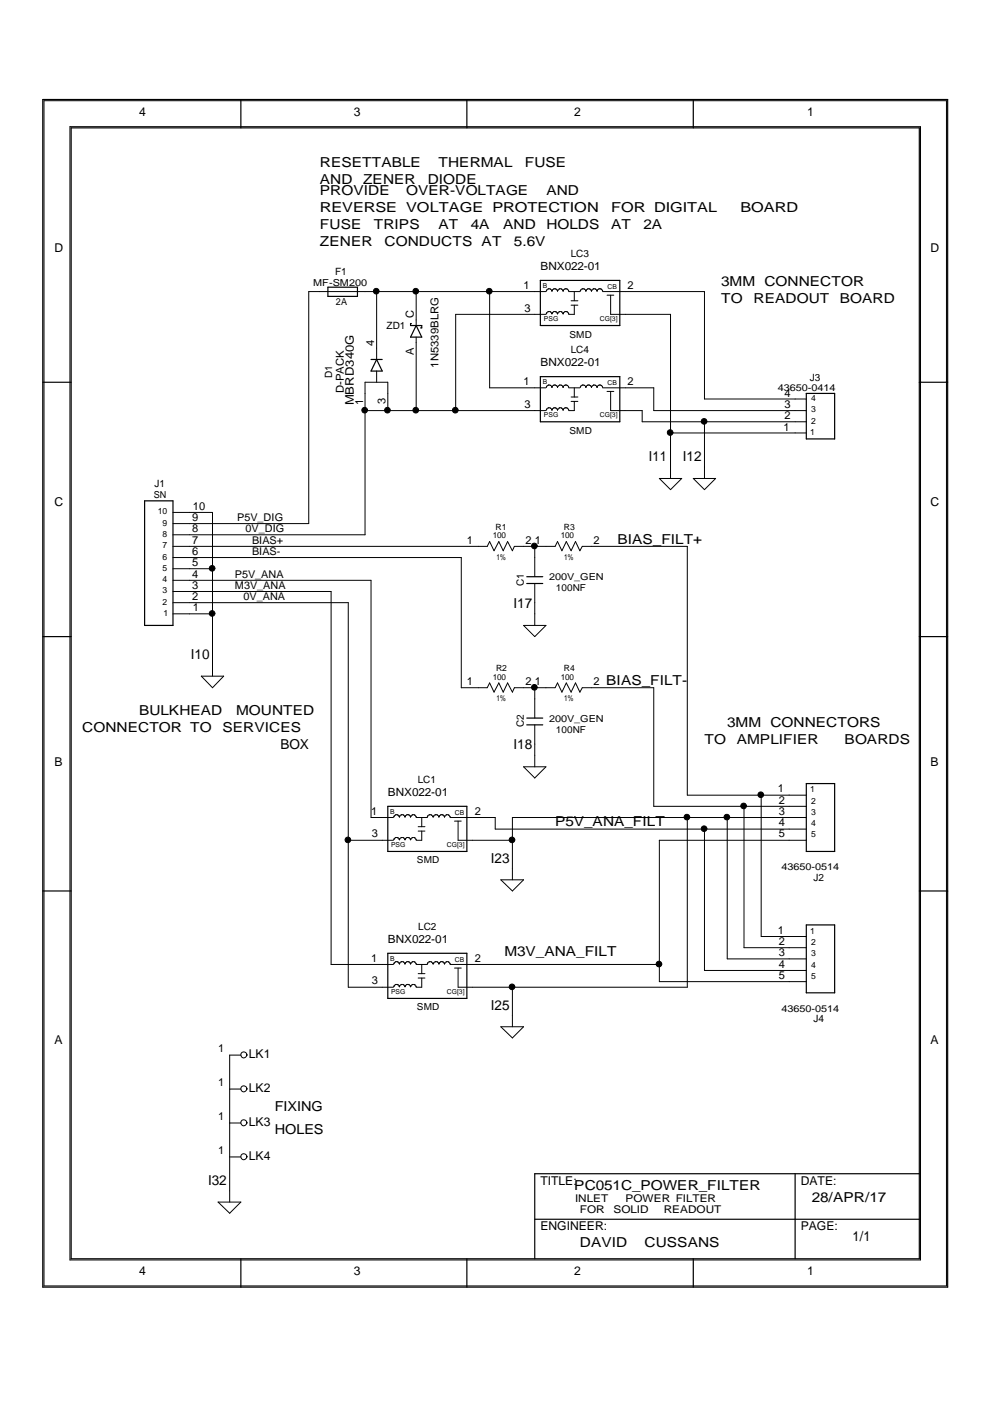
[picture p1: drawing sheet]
<svg xmlns="http://www.w3.org/2000/svg" width="210mm" height="297mm" viewBox="0 0 210 297" stroke-linecap="round" stroke-linejoin="round" font-family="sans-serif">
<g fill="none" stroke="#000" stroke-width=".25">
<path d="M9.1 21.1h191.8v251.8h-191.8zM15.1 27.1h179.8v239.8h-179.8zM51.1 21.1v6M99 21.1v6M147 21.1v6M114.6 59.5h16.8v9.5h-16.8zM69.5 60.9h6.3v1.9h-6.3zM78.7 76.2h2.3M79.9 76.2l1.1 2.5h-2.3zM87.2 68.6h-.2v.4h2.4v.5h-.2M88.2 69l1.2 2.5h-2.4zM114.6 79.9h16.8v9.5h-16.8z"/>
<path d="M9.1 81h6M171 83.4h6v9.7h-6zM194.9 81h6M30.7 106.2h6v26.4h-6zM9.1 135h6M111.7 123.7h3.4M111.7 122.3h3.4M194.9 135h6M111.7 153.7h3.4M111.7 152.2h3.4M82.2 171h16.8v9.5h-16.8zM171 166.1h6v14.4h-6z"/>
<path d="M9.1 188.9h6M171 196.1h6v14.4h-6zM194.9 188.9h6M82.2 202.1h16.8v9.6h-16.8zM113.4 258.5h81.5M168.6 248.9v18M194.9 248.9h-81.5v18M51.1 266.9v6M99 266.9v6M147 266.9v6"/>
</g>
<g fill="none" stroke="#000" stroke-width=".21">
<path d="M9.3 21.4h191.4v251.2h-191.4zM14.8 26.9h180.4v240.2h-180.4zM79.9 61.8v14.4M79.9 78.7v2.3M88.2 61.8v7.2M88.2 71.5v15.6M103.8 61.8v20.4h12M115.8 61.8h-50.3v49.2h-28.8M115.8 66.6h-19.2v20.5M116 66.2l-.2 .4M116 61.4l-.2 .3M116.4 66.1h-.3"/>
<path d="M116.4 61.2l-.3 .1M116.5 66.1l.4 .1M116.5 61.2l.4 .2M116.9 66.3l.1 .2M116.9 61.5l.1 .2M117 61.7h.1M117 66.5v.1M117.2 66.2l-.2 .3M117.2 61.4l-.2 .3M117.6 66.1h-.3M117.6 61.2l-.3 .1M117.7 66.1l.3 .1"/>
<path d="M117.7 61.2l.3 .2M118.1 66.3l.1 .2M118.1 61.5l.1 .2M118.2 61.7h.1M118.2 66.5v.1M118.4 66.2l-.2 .3M118.4 61.4l-.2 .3M118.8 66.1h-.3M118.8 61.2l-.3 .1M118.9 66.1l.3 .1M118.9 61.2l.3 .2M119.3 66.3l.1 .2"/>
<path d="M119.3 61.5l.1 .2M119.4 61.7h.1M119.4 66.5v.1M119.6 66.2l-.2 .3M119.6 61.4l-.2 .3M120 66.1h-.4M120 61.2l-.4 .1M120.1 66.1l.3 .1M120.1 61.2l.3 .2M120.5 66.3l.1 .3M120.5 61.5l.1 .2M120.6 61.8h2.3"/>
<path d="M121.1 64.7h1.4M121.1 63.8h1.4M121.8 61.8v2M121.8 64.7v1.9h-1.2M123.2 61.4l-.2 .3M123.6 61.2l-.3 .1M123.7 61.2l.3 .2M124.1 61.5l.1 .2M124.2 61.7h.1M124.4 61.4l-.2 .3M124.8 61.2l-.3 .1M124.9 61.2l.3 .2"/>
<path d="M125.3 61.5l.1 .2M125.4 61.7h.1M125.6 61.4l-.2 .3M126 61.2l-.3 .1M126.1 61.2l.3 .2M126.5 61.5l.1 .2M126.6 61.7h.1M126.8 61.4l-.2 .3M127.2 61.2l-.4 .1M127.3 61.2l.3 .2M127.7 61.5l.1 .2M127.8 61.8h21.6v22.8h21.6"/>
<path d="M128.7 62.6h1.4M129.5 62.6v4h12.7v34.8M77.4 87.1h38.4M82.2 87.1v-6.1h-4.8v32.4h-40.7M116 81.8l-.2 .3M116 86.6l-.2 .4M116.4 86.5h-.3M116.4 81.6l-.3 .1M116.5 86.5l.4 .1M116.5 81.6l.4 .2M116.9 81.9l.1 .2M116.9 86.7l.1 .2"/>
<path d="M117 82.1h.1M117 86.9v.1M117.2 81.8l-.2 .3M117.2 86.6l-.2 .3M117.6 86.5h-.3M117.6 81.6l-.3 .1M117.7 86.5l.3 .1M117.7 81.6l.3 .2M118.1 81.9l.1 .2M118.1 86.7l.1 .2M118.2 82.1h.1M118.2 86.9v.1"/>
<path d="M118.4 81.8l-.2 .3M118.4 86.6l-.2 .3M118.8 86.5h-.3M118.8 81.6l-.3 .1M118.9 86.5l.3 .1M118.9 81.6l.3 .2M119.3 81.9l.1 .2M119.3 86.7l.1 .2M119.4 82.1h.1M119.4 86.9v.1M119.6 81.8l-.2 .3M119.6 86.6l-.2 .3"/>
<path d="M120 86.5h-.4M120 81.6l-.4 .1M120.1 86.5l.3 .1M120.1 81.6l.3 .2M120.5 81.9l.1 .2M120.5 86.7l.1 .3M120.6 82.2h2.3M121.1 85.1h1.4M121.1 84.2h1.4M121.8 85.1v2h-1.2M121.8 82.2v2M123.2 81.8l-.2 .3"/>
<path d="M123.6 81.6l-.3 .1M123.7 81.6l.3 .2M124.1 81.9l.1 .2M124.2 82.1h.1M124.4 81.8l-.2 .3M124.8 81.6l-.3 .1M124.9 81.6l.3 .2M125.3 81.9l.1 .2M125.4 82.1h.1M125.6 81.8l-.2 .3M126 81.6l-.3 .1M126.1 81.6l.3 .2"/>
<path d="M126.5 81.9l.1 .2M126.6 82.1h.1M126.8 81.8l-.2 .3M127.2 81.6l-.4 .1M127.3 81.6l.3 .2M127.7 81.9l.1 .2M127.8 82.2h10.8v4.9h32.4M128.7 83h1.4M129.5 83v4.1h6.7v2.3h34.8M142.2 91.8h28.8M149.4 89.4v12M36.7 108.6h8.4v34.8"/>
<path d="M36.7 118.2h61.1v27.6h5.5l.5-1 .9 1.9 1.1-1.9 .9 1.9 .9-1.9 1 1.9 .5-.9h8.6l.5-1 .9 1.9 1-1.9 1 1.9 .9-1.9 .9 1.9 .6-.9h15.1v25.2h32.4M36.7 115.8h66.6l.5-1 .9 2 1.1-2 .9 2 .9-2 1 2 .5-1h8.6l.5-1 .9 2 1-2 1 2 .9-2 .9 2 .6-1h22.2v52.8h25.3M113.4 115.8v6.5M139.8 101.4h4.7l-2.3 2.4zM147 101.4h4.7l-2.3 2.4zM36.7 123h42v50.3h4.7M36.7 127.8h37.1v81.5h9.6M36.7 125.4h33.5v79.1h13.2M36.7 130.1h8.4M36.7 120.6h8.4M111 132.6h4.8l-2.4 2.4zM113.4 123.7v8.9"/>
<path d="M42.7 143.4h4.7l-2.3 2.4zM113.4 145.8v6.4M113.4 153.7v8.9M73.8 178.2h9.6M83.7 177.7l-.2 .4M83.7 172.9l-.2 .3M84.1 177.6h-.4M84.1 172.7l-.4 .1M84.2 177.6l.3 .1M84.2 172.7l.3 .2M84.6 177.8l.1 .2M84.6 173l.1 .2"/>
<path d="M84.7 173.2h.1M84.7 178v.1M84.8 177.7l-.1 .3M84.8 172.9l-.1 .3M85.3 177.6h-.4M85.3 172.7l-.4 .1M85.4 177.6l.3 .1M85.4 172.7l.3 .2M85.8 177.8l.1 .2M85.8 173l.1 .2M85.9 173.2h.1M85.9 178v.1"/>
<path d="M86 177.7l-.1 .3M86 172.9l-.1 .3M86.5 177.6h-.4M86.5 172.7l-.4 .1M86.5 177.6l.4 .1M86.5 172.7l.4 .2M87 177.8v.2M87 173v.2M87 173.2h.1M87 178v.1M87.2 177.7l-.2 .3M87.2 172.9l-.2 .3"/>
<path d="M87.6 177.6h-.3M87.6 172.7l-.3 .1M87.7 177.6l.4 .1M87.7 172.7l.4 .2M88.2 177.8v.3M88.2 173v.2M88.2 173.3h2.4M88.7 176.2h1.4M88.7 175.3h1.4M89.4 176.2v2h-1.2M89.4 173.3v2M90.8 172.9l-.2 .3"/>
<path d="M91.2 172.7l-.3 .1M91.3 172.7l.3 .2M91.7 173l.1 .2M92 172.9l-.1 .3M92.5 172.7l-.4 .1M92.6 172.7l.3 .2M93 173l.1 .2M93.1 173.2h.1M93.2 172.9l-.1 .3M93.7 172.7l-.4 .1M93.7 172.7l.4 .2M94.2 173v.2"/>
<path d="M94.2 173.2h.1M94.4 172.9l-.2 .3M94.8 172.7l-.3 .1M94.9 172.7l.4 .2M95.3 173l.1 .2M95.4 173.3h9.6v2.5h66M96.4 174.1h1.4M97.1 174.1v4.1h11.5M111 162.6h4.8l-2.4 2.3zM145.7 173.3v36h-48.6v-4.1M149.4 175.8v30h21.6M154.2 173.3v30h16.8"/>
<path d="M157.7 171v29.9h13.3M161.4 168.6v30h9.6M171 173.3h-62.4v13.2M171 178.2h-31.2v29.9h31.2M106.2 186.5h4.8l-2.4 2.4zM83.7 204.1l-.2 .3M83.7 208.9l-.2 .3M84.1 208.7l-.4 .1M84.1 203.9l-.4 .1M84.2 208.7l.3 .2M84.2 203.9l.3 .2M84.6 204.1l.1 .2"/>
<path d="M84.6 209l.1 .1M84.7 204.3v.1M84.7 209.1v.1M84.8 204.1l-.1 .2M84.8 208.9l-.1 .2M85.3 208.7l-.4 .1M85.3 203.9l-.4 .1M85.4 208.7l.3 .2M85.4 203.9l.3 .2M85.8 204.1l.1 .2M85.8 209l.1 .1M85.9 204.3v.1"/>
<path d="M85.9 209.1v.1M86 204.1l-.1 .2M86 208.9l-.1 .2M86.5 208.7l-.4 .1M86.5 203.9l-.4 .1M86.5 208.7l.4 .2M86.5 203.9l.4 .2M87 204.1v.2M87 209v.1M87 204.3v.1M87 209.1v.1M87.2 204.1l-.2 .2"/>
<path d="M87.2 208.9l-.2 .2M87.6 208.7l-.3 .1M87.6 203.9l-.3 .1M87.7 208.7l.4 .2M87.7 203.9l.4 .2M88.2 204.1v.3M88.2 209v.2M88.2 204.5h2.4M88.7 207.4h1.4M88.7 206.4h1.4M89.4 204.5v1.9M89.4 207.4v1.9h-1.2"/>
<path d="M90.8 204.1l-.2 .3M91.2 203.9l-.3 .1M91.3 203.9l.3 .2M91.7 204.1l.1 .3M92 204.1l-.1 .3M92.5 203.9l-.4 .1M92.6 203.9l.3 .2M93 204.1l.1 .2M93.1 204.3v.1M93.2 204.1l-.1 .2M93.7 203.9l-.4 .1M93.7 203.9l.4 .2"/>
<path d="M94.2 204.1v.2M94.2 204.3v.1M94.4 204.1l-.2 .2M94.8 203.9l-.3 .1M94.9 203.9l.4 .2M95.3 204.1l.1 .3M95.4 204.5h44.4M96.4 205.2h1.4M106.2 217.7h4.8l-2.4 2.4zM108.6 209.3v8.4M48.7 238.1h2.4M48.7 230.9h2.4"/>
<path d="M51.1 223.7h-2.4v31.2M52.3 223.6a.63 .63 0 0 1-.8 .6 .63 .63 0 0 1-.3-1 .63 .63 0 0 1 1.1 .2l.1 .3M52.3 238a.63 .63 0 0 1-.8 .6 .63 .63 0 0 1-.3-1 .63 .63 0 0 1 1.1 .2l.1 .3M52.3 230.8a.63 .63 0 0 1-.8 .6 .63 .63 0 0 1-.3-1 .63 .63 0 0 1 1.1 .2l.1 .3M46.2 254.9h4.9l-2.4 2.3zM48.7 245.3h2.4M52.3 245.2a.63 .63 0 0 1-.8 .6 .63 .63 0 0 1-.3-1 .63 .63 0 0 1 1.1 .2l.1 .3"/>
<circle cx="79.8" cy="61.7" r=".6"/>
<circle cx="88.1" cy="61.7" r=".6"/>
<circle cx="103.7" cy="61.7" r=".6"/>
<circle cx="77.3" cy="87" r=".6"/>
<circle cx="82.1" cy="87" r=".6"/>
<circle cx="88.1" cy="87" r=".6"/>
<circle cx="96.5" cy="87" r=".6"/>
<circle cx="142.1" cy="91.7" r=".6"/>
<circle cx="149.3" cy="89.3" r=".6"/>
<circle cx="113.3" cy="115.8" r=".6"/>
<circle cx="45" cy="130.1" r=".6"/>
<circle cx="45" cy="120.5" r=".6"/>
<circle cx="113.3" cy="145.7" r=".6"/>
<circle cx="73.8" cy="178.1" r=".6"/>
<circle cx="108.6" cy="178.1" r=".6"/>
<circle cx="145.6" cy="173.2" r=".6"/>
<circle cx="149.3" cy="175.7" r=".6"/>
<circle cx="154.1" cy="173.2" r=".6"/>
<circle cx="157.7" cy="170.9" r=".6"/>
<circle cx="161.3" cy="168.5" r=".6"/>
<circle cx="108.6" cy="209.2" r=".6"/>
<circle cx="139.7" cy="204.4" r=".6"/>
</g>
<g fill="#000">
<circle cx="79.8" cy="61.7" r=".6"/>
<circle cx="88.1" cy="61.7" r=".6"/>
<circle cx="103.7" cy="61.7" r=".6"/>
<circle cx="77.3" cy="87" r=".6"/>
<circle cx="82.1" cy="87" r=".6"/>
<circle cx="88.1" cy="87" r=".6"/>
<circle cx="96.5" cy="87" r=".6"/>
<circle cx="142.1" cy="91.7" r=".6"/>
<circle cx="149.3" cy="89.3" r=".6"/>
<circle cx="113.3" cy="115.8" r=".6"/>
<circle cx="45" cy="130.1" r=".6"/>
<circle cx="45" cy="120.5" r=".6"/>
<circle cx="113.3" cy="145.7" r=".6"/>
<circle cx="73.8" cy="178.1" r=".6"/>
<circle cx="108.6" cy="178.1" r=".6"/>
<circle cx="145.6" cy="173.2" r=".6"/>
<circle cx="149.3" cy="175.7" r=".6"/>
<circle cx="154.1" cy="173.2" r=".6"/>
<circle cx="157.7" cy="170.9" r=".6"/>
<circle cx="161.3" cy="168.5" r=".6"/>
<circle cx="108.6" cy="209.2" r=".6"/>
<circle cx="139.7" cy="204.4" r=".6"/>
</g>
<g font-size="2.9">
<text x="67.8" y="35.4">RESETTABLE</text>
<text x="93" y="35.4">THERMAL</text>
<text x="111.3" y="35.4">FUSE</text>
<text x="67.8" y="39">AND</text>
<text x="67.8" y="41.4">PROVIDE</text>
<text x="77" y="39">ZENER</text>
<text x="86.1" y="41.4">OVER-VOLTAGE</text>
<text x="90.7" y="39">DIODE</text>
<text x="115.8" y="41.4">AND</text>
<text x="67.8" y="45">REVERSE VOLTAGE PROTECTION</text>
<text x="129.6" y="45">FOR DIGITAL</text>
<text x="157" y="45">BOARD</text>
<text x="67.8" y="48.6">FUSE</text>
<text x="67.8" y="52.2">ZENER</text>
<text x="79.3" y="48.6">TRIPS</text>
<text x="81.5" y="52.2">CONDUCTS AT</text>
<text x="93" y="48.6">AT</text>
<text x="99.8" y="48.6">4A</text>
<text x="106.7" y="48.6">AND</text>
<text x="109" y="52.2">5.6V</text>
<text x="115.8" y="48.6">HOLDS</text>
<text x="129.6" y="48.6">AT</text>
<text x="136.4" y="48.6">2A</text>
<text x="152.9" y="60.6">3MM CONNECTOR</text>
<text x="152.9" y="64.2">TO</text>
<text x="159.8" y="64.2">READOUT</text>
<text x="178.1" y="64.2">BOARD</text>
<text x="137.6" y="97.7">I11</text>
<text x="144.8" y="97.7">I12</text>
<text x="130.9" y="115.2">BIAS_FILT+</text>
<text x="108.9" y="128.9">I17</text>
<text x="40.5" y="139.7">I10</text>
<text x="128.5" y="145.2">BIAS_FILT-</text>
<text x="17.5" y="155.3">CONNECTOR TO</text>
<text x="29.5" y="151.7">BULKHEAD</text>
<text x="47.2" y="155.3">SERVICES</text>
<text x="50.1" y="151.7">MOUNTED</text>
<text x="154.2" y="154.1">3MM CONNECTORS</text>
<text x="59.4" y="158.9">BOX</text>
<text x="108.9" y="158.9">I18</text>
<text x="149.4" y="157.7">TO</text>
<text x="156.2" y="157.7">AMPLIFIER</text>
<text x="179.1" y="157.7">BOARDS</text>
<text x="117.7" y="175.2">P5V_ANA_FILT</text>
<text x="104.1" y="182.9">I23</text>
<text x="106.9" y="202.8">M3V_ANA_FILT</text>
<text x="104.1" y="214.1">I25</text>
<text x="58.3" y="235.6">FIXING</text>
<text x="58.3" y="240.4">HOLES</text>
<text x="44.1" y="251.2">I32</text>
<text x="121.8" y="252.4">PC051C_POWER_FILTER</text>
<text x="172.1" y="254.8">28/APR/17</text>
<text x="180.8" y="263.2">1/1</text>
<text x="122.9" y="264.3">DAVID</text>
<text x="136.7" y="264.3">CUSSANS</text>
</g>
<g font-size="2.6">
<text x="29.5" y="24.6">4</text>
<text x="75" y="24.6">3</text>
<text x="121.8" y="24.6">2</text>
<text x="171.1" y="24.6">1</text>
<text x="11.5" y="53.4">D</text>
<text x="197.3" y="53.4">D</text>
<text x="11.5" y="107.3">C</text>
<text x="197.3" y="107.3">C</text>
<text x="11.5" y="162.5">B</text>
<text x="197.3" y="162.5">B</text>
<text x="11.5" y="221.2">A</text>
<text x="197.3" y="221.2">A</text>
<text x="52.8" y="224.3">LK1</text>
<text x="52.8" y="231.5">LK2</text>
<text x="52.8" y="238.7">LK3</text>
<text x="52.8" y="245.9">LK4</text>
<text x="114.6" y="251.2">TITLE:</text>
<text x="169.8" y="251.2">DATE:</text>
<text x="114.6" y="260.8">ENGINEER:</text>
<text x="169.8" y="260.8">PAGE:</text>
<text x="29.5" y="270.4">4</text>
<text x="75" y="270.4">3</text>
<text x="121.8" y="270.4">2</text>
<text x="171.1" y="270.4">1</text>
</g>
<text font-size="2.5" x="75" y="86" transform="rotate(-90 75 86)">MBRD340G</text>
<g font-size="2.4">
<text x="114.6" y="57.2">BNX022-01</text>
<text x="114.6" y="77.6">BNX022-01</text>
<text x="82.2" y="168.7">BNX022-01</text>
<text x="82.2" y="199.8">BNX022-01</text>
</g>
<g font-size="2.3">
<text x="111" y="61.3">1</text>
<text x="133" y="61.3">2</text>
<text x="87.7" y="67.3" transform="rotate(-90 87.7 67.3)">C</text>
<text x="111.2" y="66.1">3</text>
<text x="79.3" y="73.3" transform="rotate(-90 79.3 73.3)">4</text>
<text x="87.7" y="75.3" transform="rotate(-90 87.7 75.3)">A</text>
<text x="93" y="78" transform="rotate(-90 93 78)">1N5339BLRG</text>
<text x="72.9" y="83.3" transform="rotate(-90 72.9 83.3)">D-PACK</text>
<text x="111" y="81.6">1</text>
<text x="133" y="81.6">2</text>
<text x="77" y="85.9" transform="rotate(-90 77 85.9)">1</text>
<text x="81.7" y="85.7" transform="rotate(-90 81.7 85.7)">3</text>
<text x="111.2" y="86.5">3</text>
<text x="166.3" y="84.1">4</text>
<text x="166.3" y="86.5">3</text>
<text x="166.3" y="88.8">2</text>
<text x="166.1" y="91.3">1</text>
<text x="40.7" y="110.4">9</text>
<text x="40.7" y="112.9">8</text>
<text x="40.9" y="108.1">10</text>
<text x="50.3" y="110.4">P5V_DIG</text>
<text x="52.1" y="112.9">0V_DIG</text>
<text x="40.7" y="117.6">6</text>
<text x="40.7" y="115.2">7</text>
<text x="53.4" y="115.2">BIAS+</text>
<text x="53.4" y="117.6">BIAS-</text>
<text x="99" y="115.2">1</text>
<text x="111.4" y="115.2">2</text>
<text x="113.4" y="115.2">1</text>
<text x="125.8" y="115.2">2</text>
<text x="40.7" y="120.1">5</text>
<text x="40.7" y="124.8">3</text>
<text x="40.7" y="122.4">4</text>
<text x="49.8" y="124.8">M3V_ANA</text>
<text x="49.8" y="122.4">P5V_ANA</text>
<text x="40.7" y="127.3">2</text>
<text x="40.9" y="129.6">1</text>
<text x="51.7" y="127.3">0V_ANA</text>
<text x="99" y="145.2">1</text>
<text x="111.4" y="145.2">2</text>
<text x="113.4" y="145.2">1</text>
<text x="125.8" y="145.2">2</text>
<text x="164.9" y="168">1</text>
<text x="78.7" y="172.8">1</text>
<text x="100.7" y="172.8">2</text>
<text x="165.1" y="170.4">2</text>
<text x="165.1" y="172.8">3</text>
<text x="78.8" y="177.6">3</text>
<text x="165.1" y="177.6">5</text>
<text x="165.1" y="175.2">4</text>
<text x="164.9" y="198">1</text>
<text x="78.7" y="204">1</text>
<text x="100.7" y="204">2</text>
<text x="165.1" y="200.3">2</text>
<text x="165.1" y="202.8">3</text>
<text x="78.8" y="208.7">3</text>
<text x="165.1" y="207.5">5</text>
<text x="165.1" y="205.2">4</text>
<text x="46.2" y="223.1">1</text>
<text x="46.2" y="230.3">1</text>
<text x="46.2" y="237.5">1</text>
<text x="46.2" y="244.7">1</text>
<text x="121.9" y="254.8">INLET</text>
<text x="122.9" y="257.1">FOR</text>
<text x="130.1" y="257.1">SOLID</text>
<text x="132.6" y="254.8">POWER FILTER</text>
<text x="140.7" y="257.1">READOUT</text>
</g>
<g font-size="2.1">
<text x="71" y="58.3">F1</text>
<text x="121" y="54.5">LC3</text>
<text x="82" y="69.7">ZD1</text>
<text x="121" y="74.9">LC4</text>
<text x="70.5" y="80.2" transform="rotate(-90 70.5 80.2)">D1</text>
<text x="171.7" y="80.8">J3</text>
<text x="32.8" y="103.3">J1</text>
<text x="111.1" y="124.2" transform="rotate(-90 111.1 124.2)">C1</text>
<text x="111.1" y="154.2" transform="rotate(-90 111.1 154.2)">C2</text>
<text x="88.6" y="166">LC1</text>
<text x="172.5" y="186.7">J2</text>
<text x="88.7" y="197.2">LC2</text>
<text x="172.5" y="216.7">J4</text>
</g>
<g font-size="2">
<text x="66.4" y="60.6">MF-SM200</text>
<text x="71.2" y="64.7">2A</text>
<text x="120.7" y="71.6">SMD</text>
<text x="164.9" y="83">43650-0414</text>
<text x="120.7" y="92">SMD</text>
<text x="32.6" y="105.5">SN</text>
<text x="116.4" y="123">200V_GEN</text>
<text x="117.9" y="125.4">100NF</text>
<text x="116.4" y="153">200V_GEN</text>
<text x="117.9" y="155.4">100NF</text>
<text x="88.4" y="183.1">SMD</text>
<text x="165.7" y="184.5">43650-0514</text>
<text x="88.4" y="214.2">SMD</text>
<text x="165.7" y="214.5">43650-0514</text>
</g>
<g font-size="1.8">
<text x="172" y="85">4</text>
<text x="172" y="87.4">3</text>
<text x="172" y="89.8">2</text>
<text x="171.8" y="92.2">1</text>
<text x="33.5" y="109">10</text>
<text x="34.5" y="111.4">9</text>
<text x="34.5" y="113.8">8</text>
<text x="105.1" y="112.3">R1</text>
<text x="119.6" y="112.3">R3</text>
<text x="34.5" y="118.6">6</text>
<text x="34.5" y="116.2">7</text>
<text x="34.5" y="121">5</text>
<text x="34.5" y="125.8">3</text>
<text x="34.5" y="123.4">4</text>
<text x="34.5" y="128.2">2</text>
<text x="34.6" y="130.6">1</text>
<text x="105.2" y="142.3">R2</text>
<text x="119.6" y="142.3">R4</text>
<text x="171.8" y="168">1</text>
<text x="172" y="170.4">2</text>
<text x="172" y="172.8">3</text>
<text x="172" y="177.6">5</text>
<text x="172" y="175.2">4</text>
<text x="171.8" y="198">1</text>
<text x="172" y="200.3">2</text>
<text x="172" y="202.8">3</text>
<text x="172" y="207.5">5</text>
<text x="172" y="205.2">4</text>
</g>
<g font-size="1.7">
<text x="104.5" y="114.1">100</text>
<text x="105.3" y="118.6">1%</text>
<text x="118.9" y="114.1">100</text>
<text x="119.6" y="118.6">1%</text>
<text x="104.5" y="144.1">100</text>
<text x="105.3" y="148.6">1%</text>
<text x="118.9" y="144.1">100</text>
<text x="119.6" y="148.6">1%</text>
</g>
<g font-size="1.4">
<text x="115.1" y="61.1">B</text>
<text x="128.8" y="61.3">CB</text>
<text x="115.3" y="68">PSG</text>
<text x="127.2" y="68">CG[3]</text>
<text x="115.1" y="81.5">B</text>
<text x="128.8" y="81.6">CB</text>
<text x="115.3" y="88.4">PSG</text>
<text x="127.2" y="88.4">CG[3]</text>
<text x="82.7" y="172.6">B</text>
<text x="96.4" y="172.8">CB</text>
<text x="82.9" y="179.5">PSG</text>
<text x="94.8" y="179.5">CG[3]</text>
<text x="82.7" y="203.7">B</text>
<text x="96.4" y="204">CB</text>
<text x="82.9" y="210.7">PSG</text>
<text x="94.8" y="210.7">CG[3]</text>
</g>
</svg>
